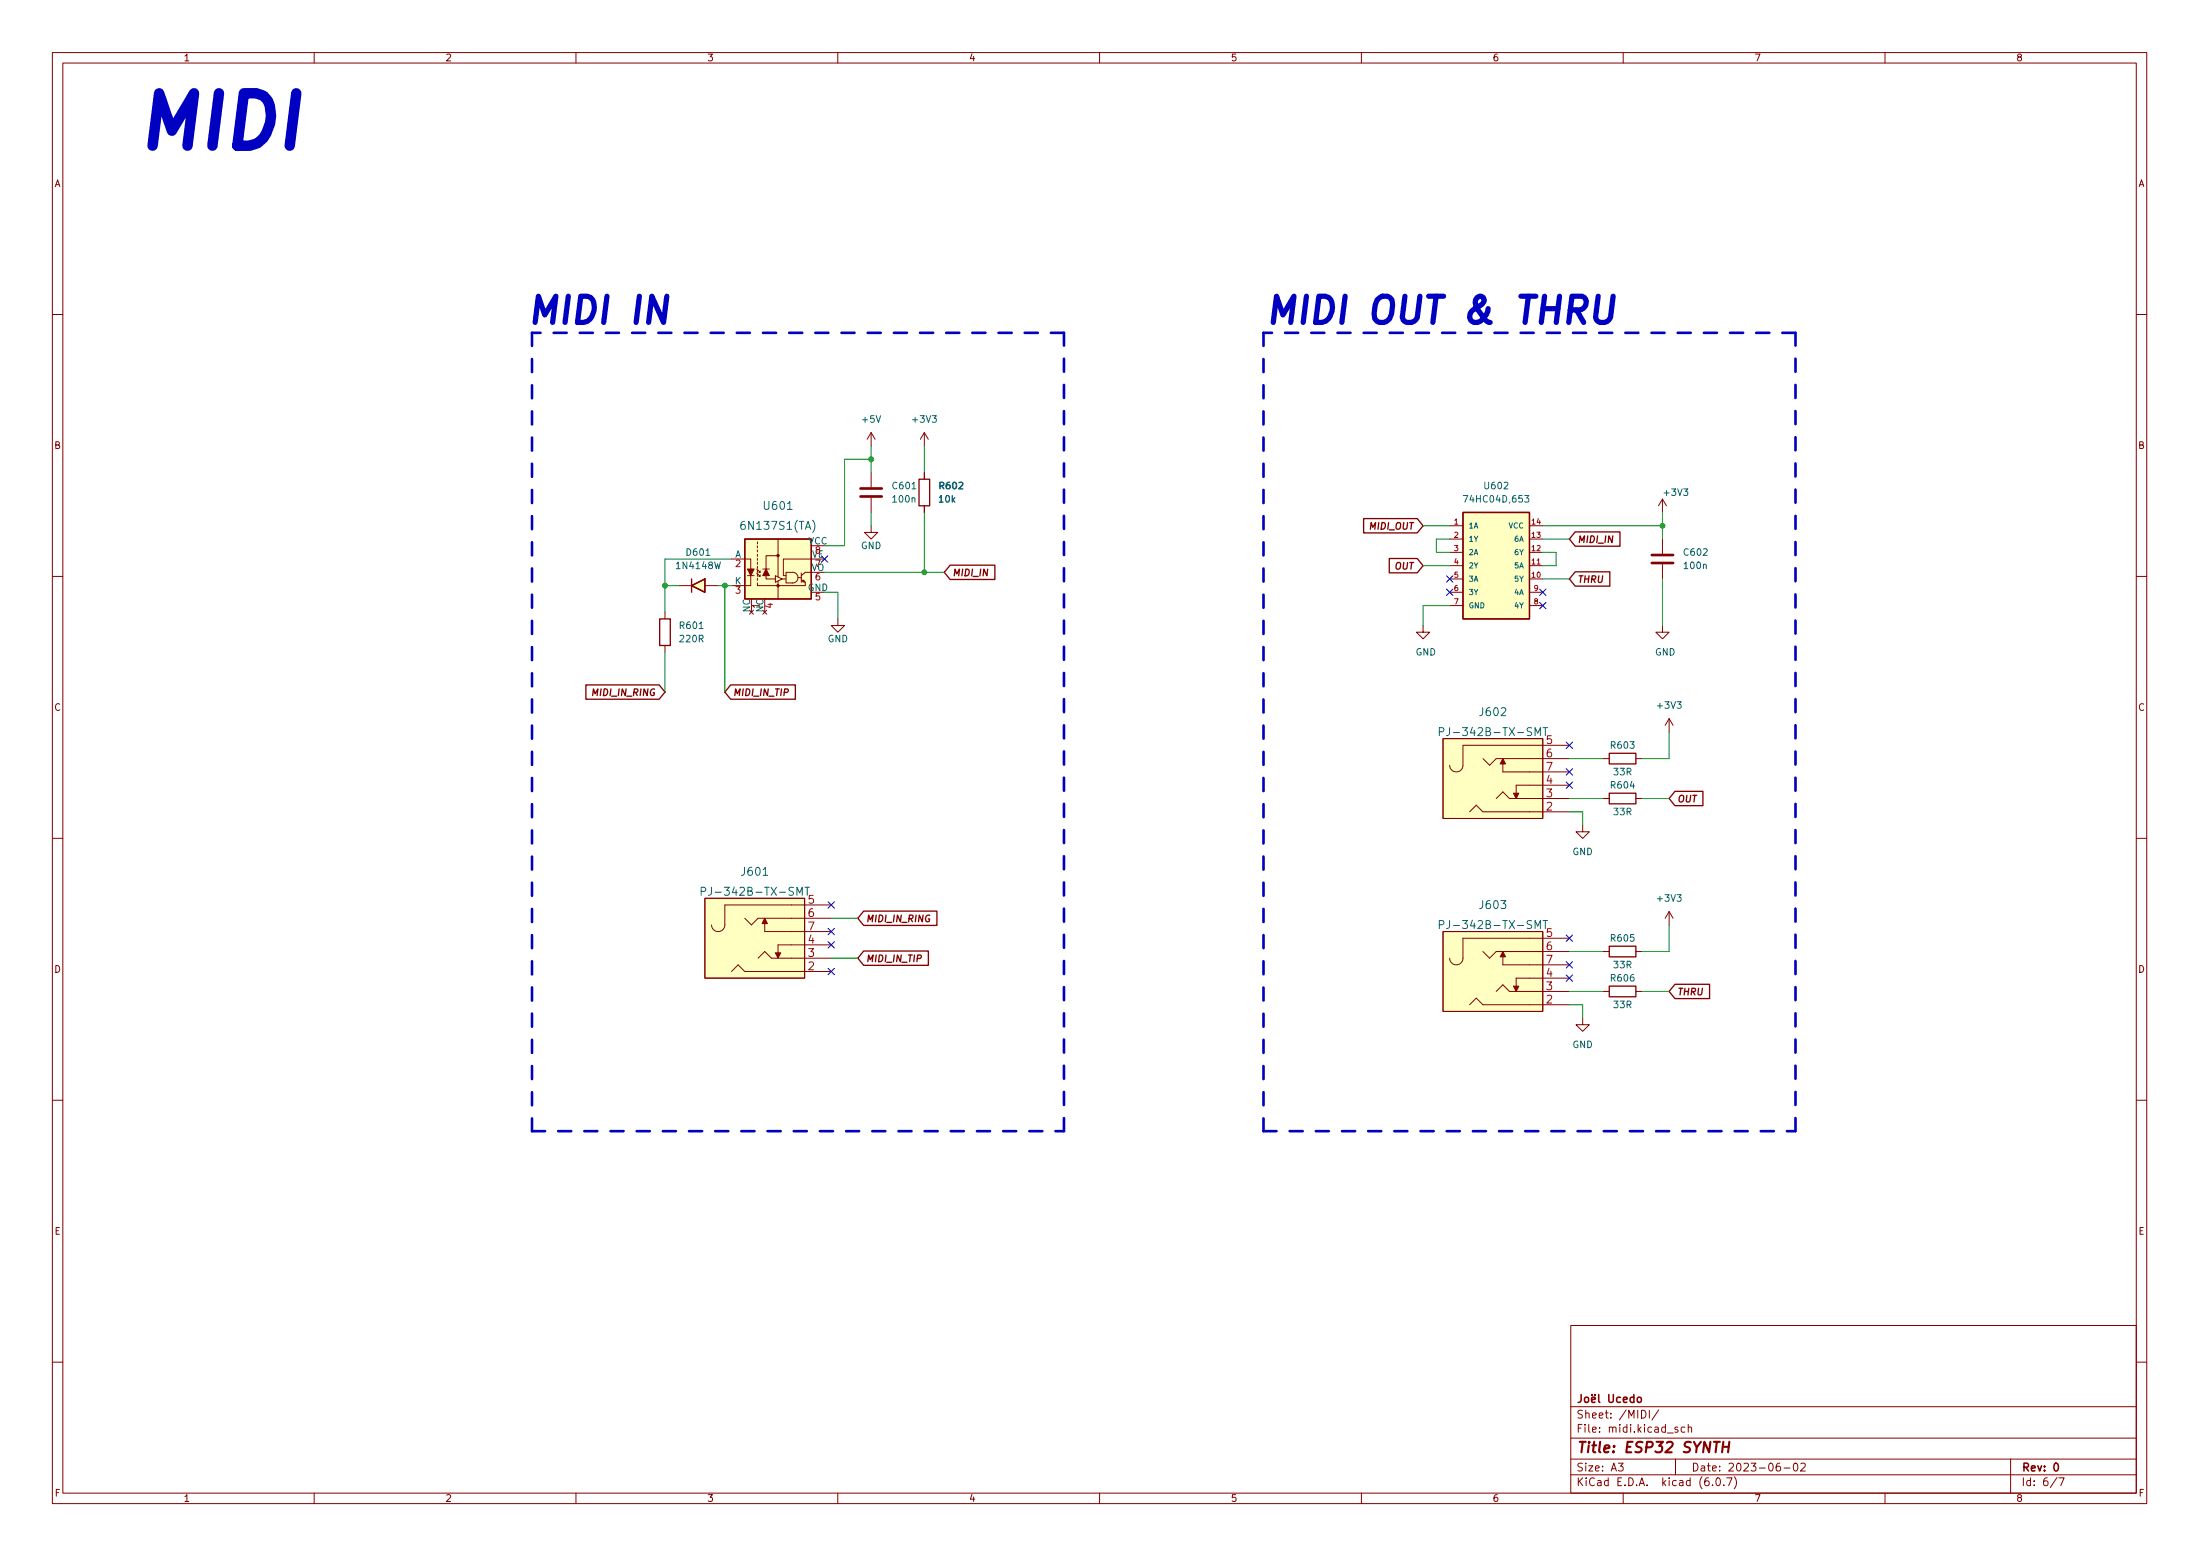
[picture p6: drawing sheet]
<svg xmlns="http://www.w3.org/2000/svg" width="420mm" height="297mm" viewBox="0 0 420 297" stroke-linecap="round" stroke-linejoin="round" font-family="sans-serif">
<g fill="none" stroke="#840000" stroke-width=".19">
<path d="M10 10h400v277h-400zM12 12h396v273h-396zM60 10v2M110 10v2M160 10v2M210 10v2M260 10v2M310 10v2M360 10v2M10 60h2M408 60h2M166.4 82.6v2.5"/>
<path d="M166.4 90.2v2.8M166.4 95v2.8M166.4 82.6l-.8 1.3M166.4 82.6l.7 1.3M176.5 82.6v2.5M176.5 90.2v1.3M176.5 96.6v1.2M176.5 82.6l-.7 1.3M176.5 82.6l.8 1.3M317.5 95.3l-.8 1.3M317.5 95.3v2.5M317.5 95.3l.8 1.3"/>
<path d="M10 110h2M127 116.9v1.2M129.5 111.8h2.6M134.6 111.8h2.6M139.7 106.7h3.7v1.9M142.7 109.9h1.3M143.4 109.9v1.9h-3.7M144.5 109.4l.7 .6v-.2M144.5 108.6l.7 .7v-.3M144.6 104.2v.4M144.7 105v.4M144.7 111.3v.5h9.1"/>
<path d="M144.7 105.8v.4M144.7 106.6v.4M144.7 107.4v.3M144.7 108.1v.4M144.7 108.9v.4M144.7 109.6v.4M144.7 110.4v.4M144.7 103.4v.4M144.9 110h.3M144.9 109.3h.3M145.7 108.6h1.2M146.3 109.9v.6h1.8"/>
<path d="M148.1 109.9l1.3 .6-1.3 .7zM148.6 106.1h-2.3v2.5M148.6 102.9v7.2M148.6 110.9v3.4M149.4 110.5h.7M150.1 109.3h1.3a1.02 1.02 0 0 1 1 1 1.02 1.02 0 0 1-1 1h-1.3zM152.4 110.3h.6M153 110.7l.8 .5M153 109.4v1.8M154.9 106.7h-5.3v3.2h.5M154.9 109.3h-1.1l-.8 .6M160 118.1v1.3h1.3l-1.3 1.3-1.3-1.3h1.3"/>
<path d="M166.4 100.4v1.2h1.2l-1.2 1.3-1.3-1.3h1.3M271.8 119.4v1.3h1.2l-1.2 1.3-1.3-1.3h1.3M276.9 110.5h2.5M276.9 100.4h2.5M276.9 108h2.5M276.9 105.4h2.5M276.9 102.9h2.5M276.9 113.1h2.5M276.9 115.6h2.5M292.1 110.5h2.5M292.1 100.4h2.5M292.1 108h2.5"/>
<path d="M292.1 105.4h2.5M292.1 102.9h2.5M292.1 113.1h2.5M292.1 115.6h2.5M317.5 119.4v1.3h1.3l-1.3 1.3-1.3-1.3h1.3M317.5 102.9v2.8M317.5 107.7v2.8M408 110h2M127 123.2v1.3M318.8 137.2v2.5M318.8 137.2l-.8 1.3M318.8 137.2l.7 1.3"/>
<path d="M275.6 141h19v15.2h-19zM280.7 155l1.2-1.3 1.3 1.3h16.5M283.2 144.8l1.3 1.3 1.2-1.3h14M285.7 152.4l1.3-1.2 1.3 1.2h11.4M287 145.8v1.6h12.7M299.7 142.3h-20.3v3.8a1.27 1.27 0 0 1-1.3 1.3 1.27 1.27 0 0 1-1.2-1.3M299.7 149.9h-10.1v1.5M302.3 157.5v1.3h1.2l-1.2 1.3-1.3-1.3h1.3M306.1 152.4h1.2M306.1 144.8h1.2M312.4 152.4h1.3M312.4 144.8h1.3"/>
<path d="M10 160h2M134.6 171.5h19.1v15.2h-19.1zM142.2 175.3l1.3 1.3 1.3-1.3h13.9M146 176.3v1.5h12.7M158.7 172.8h-20.3v3.8a1.27 1.27 0 0 1-1.2 1.2 1.27 1.27 0 0 1-1.3-1.2M275.6 177.8h19v15.3h-19zM299.7 179.1h-20.3v3.8a1.27 1.27 0 0 1-1.3 1.3 1.27 1.27 0 0 1-1.2-1.3M318.8 174l-.8 1.3M318.8 174v2.6M318.8 174l.7 1.3M408 160h2M139.7 185.5l1.3-1.3 1.2 1.3h16.5"/>
<path d="M144.8 182.9l1.2-1.3 1.3 1.3h11.4M158.7 180.4h-10.1v1.5M280.7 191.8l1.2-1.3 1.3 1.3h16.5M283.2 181.6l1.3 1.3 1.2-1.3h14M285.7 189.3l1.3-1.3 1.3 1.3h11.4M287 182.7v1.5h12.7M299.7 186.7h-10.1v1.6M302.3 194.3v1.3h1.2l-1.2 1.3-1.3-1.3h1.3M306.1 181.6h1.2M306.1 189.3h1.2M312.4 181.6h1.3M312.4 189.3h1.3"/>
<path d="M10 210h2M408 210h2M300 253h108v32h-108zM10 260h2M300 278.5h108M300 274.5h108M300 268.5h108M309.1 279.3h.9l-.5 .6 .4 .1v.7l-.2 .1-.6-.1M313.5 269.2a.76 .76 0 0 1 .9 .8 .76 .76 0 0 1-.9 .7zM315 269.2v1.5M316.8 269.1l-1.3 2M320 278.5v3"/>
<path d="M320.4 272.5l-.3-.1-.2 .2v.2l.5 .2v.3h-.5M321.8 272.5l-.4-.1-.3 .3 .1 .6h.6M322.4 272.6l.2-.2 .4 .1 .1 .9M322.4 271.9v1.5M339.9 279.3a.6 .6 0 0 0-.7 .7v.5l.2 .2 .4 .1 .2-.1 .1-.5-.2-.2-.4-.1-.3 .3M342.7 279.4l.2-.1a.8 .8 0 0 1 .5 .8 .8 .8 0 0 1-.5 .7 1 1 0 0 1-.2-1.4zM343.9 279.5l.6-.2 .2 .2 .1 .2-1 1.1h1M384 278.5v6.5M408 260h2M60 285v2M110 285v2M160 285v2"/>
<path d="M210 285v2M260 285v2M300 281.5h108M310 285v2M327.1 283.5v.1M327.9 282.2l.2-.1a.8 .8 0 0 1 .5 .8 .8 .8 0 0 1-.5 .7 1 1 0 0 1-.2-1.4zM329.2 283.5v.1M329.8 282.1h1l-.7 1.5M331.2 281.9a1.72 1.72 0 0 1 0 2.3M340.7 280.2h1.2M360 285v2M392.9 282l-1.3 2"/>
<path d="M393.2 282.1h1l-.6 1.5"/>
</g>
<g fill="none" stroke="#840000" stroke-width=".3">
<path d="M302 266.2v1.1a.48 .48 0 0 1-.6 .4M302.8 266.8l.3-.1 .3 .3v.4l-.3 .3-.3-.1-.2-.2zM304 267.2l.7-.1-.1-.3-.4-.1-.2 .2v.7h.6M304 266.2v.2M304.6 266.2v.2M305.3 266.2v1.3l.2 .2M307.3 266.2v1.2l.2 .3h.3l.3-.3v-1.2M309.5 266.8l-.5-.1-.2 .3 .1 .6h.6M310 267.2l.8-.1-.1-.3-.4-.1-.3 .2 .1 .7h.6M312 266.8l-.4-.1-.3 .3 .2 .6h.5M312 266.2v1.5M312.8 266.8l.4-.1 .3 .3v.4l-.3 .3-.4-.1-.1-.2z"/>
<path d="M392.4 279.5l.2-.2a.8 .8 0 0 1 .5 .8 .8 .8 0 0 1-.5 .7l-.2-.1-.1-.5z"/>
</g>
<path d="M329 276.2h1.2M329.1 275.2l-.2 2M330.3 275.2l-.3 2" fill="none" stroke="#840000" stroke-width=".4"/>
<g fill="#ffffc2" stroke="#ffffc2" stroke-width=".19">
<path d="M142.2 102.9h12.7v11.4h-12.7z"/>
<path d="M275.6 141h19v15.2h-19z"/>
<path d="M132.1 111.8l2.5-1.3v2.6z"/>
<path d="M134.6 171.5h19.1v15.2h-19.1z"/>
<path d="M279.4 97.8h12.7v20.3h-12.7z"/>
<path d="M275.6 177.8h19v15.3h-19z"/>
</g>
<g fill="none" stroke="#840000" stroke-width=".25">
<path d="M175.5 91.5h2v5.1h-2zM260.4 99h10.3l1.1 1.4-1.1 1.3h-10.3zM279.4 97.8h12.7v20.3h-12.7zM126 118.1h2v5.1h-2zM132.1 111.8l2.5-1.3v2.6zM132.1 110.5v2.6M142.2 102.9h12.7v11.4h-12.7zM181.5 107.9h8.5v2.7h-8.5l-1.2-1.3zM265.3 106.6h5.4l1.1 1.4-1.1 1.4h-5.4zM300.8 109.2h6.6v2.7h-6.6l-1.1-1.4zM300.8 101.5h8.6v2.8h-8.6l-1.1-1.4zM111.9 130.8h14l1.1 1.3-1.1 1.4h-14z"/>
<path d="M139.5 130.8h12.4v2.7h-12.4l-1.1-1.4zM307.3 151.4h5.1v2.1h-5.1zM307.3 143.8h5.1v2h-5.1zM319.9 151.1h5.3v2.7h-5.3l-1.1-1.4zM164.9 173.9h14v2.8h-14l-1.1-1.4zM164.9 181.6h12.4v2.7h-12.4l-1.1-1.4zM307.3 180.6h5.1v2.1h-5.1zM307.3 188.3h5.1v2h-5.1zM319.9 187.9h6.6v2.7h-6.6l-1.1-1.3z"/>
</g>
<g fill="#840000" stroke="#840000" stroke-width=".19">
<path d="M142.7 108.6h1.3l-.6 1.3z"/>
<path d="M146.3 108.6l.6 1.3h-1.2z"/>
<path d="M153.5 110.7l.2 .4h-.4z"/>
<path d="M287 144.8l.5 1h-1z"/>
<path d="M289.1 151.4h1l-.5 1z"/>
<path d="M146 175.3l.6 1h-1.1z"/>
<path d="M148.1 181.9h1l-.5 1z"/>
<path d="M287 181.6l.5 1.1h-1z"/>
<path d="M289.1 188.3h1l-.5 1z"/>
<circle cx="148.6" cy="111.8" r=".23"/>
<circle cx="148.6" cy="106.1" r=".23"/>
</g>
<g fill="none" stroke="#006464" stroke-width=".19">
<path d="M155.2 99.3a1.75 1.75 0 0 1 0 2.3M279.5 94.6h.8l-.5 1.3M291.2 94.6h.8l-.4 .5 .3 .1v.5l-.2 .2-.5-.2M274.9 139.7l.7-.1 .2-.2-.1-.4-.2-.1h-.6v1.5M294.7 138.9h.9M295.1 138.9v1.5M293.2 140.4v-1.5l.5 1.1 .5-1.1v1.5M133.9 170.2l.7-.1 .2-.2-.1-.4-.2-.1h-.6v1.5M152.2 170.9v-1.5l.5 1.1 .5-1.1v1.5M153.7 169.4h.9M154.2 169.4v1.5M274.9 176.5h.7l.2-.3-.1-.3-.2-.2h-.6v1.6"/>
<path d="M293.2 177.3v-1.6l.5 1.1 .5-1.1v1.6M294.7 175.7h.9M295.1 175.7v1.6"/>
</g>
<path d="M164.3 94.8h4.1M164.3 93.3h4.1M315.5 107.5h4M315.5 106h4" fill="none" stroke="#840000" stroke-width=".51"/>
<path d="M127.3 56.5l-.6 5-2.2-5-.6 5M305.2 56.5l-.5 4.1 .4 .7a1.65 1.65 0 0 0 2.5-.7l.5-4.1" fill="none" stroke="#0000c2" stroke-width="1"/>
<path d="M101.6 63.5v152.4M203.2 63.5h-101.6M241.3 63.5v152.4M342.9 63.5h-101.6M101.6 215.9h101.6M203.2 215.9v-152.4M241.3 215.9h101.6M342.9 215.9v-152.4" fill="none" stroke="#0000c2" stroke-width=".5" stroke-dasharray="2.5 2.5"/>
<g fill="none" stroke="#009600" stroke-width=".19">
<path d="M166.4 85.1v5.1M166.4 97.8v2.6M166.4 87.7h-5.1v16.5h-3.8M176.5 85.1v5.1M176.5 97.8v11.5M317.5 97.8v5.1M127 111.8h2.5M137.2 111.8h2.5M138.4 111.8v20.3M139.7 106.7h-12.7v10.2M157.5 109.3h22.8M157.5 113.1h2.5v5"/>
<path d="M271.8 100.4h5.1M271.8 108h5.1M276.9 102.9h-2.6v2.5h2.6M276.9 115.6h-5.1v3.8M294.6 102.9h5.1M294.6 100.4h22.9M294.6 105.4h2.6v2.6h-2.6M294.6 110.5h5.1M317.5 110.5v8.9M127 124.5v7.6M318.8 139.7v5.1h-5.1M299.7 152.4h6.4"/>
<path d="M299.7 144.8h6.4M299.7 155h2.6v2.5M313.7 152.4h5.1M158.7 175.3h5.1M318.8 176.6v5h-5.1M158.7 182.9h5.1M299.7 191.8h2.6v2.5M299.7 189.3h6.4M299.7 181.6h6.4M313.7 189.3h5.1"/>
</g>
<g fill="none" stroke="#000084" stroke-width=".19">
<path d="M156.9 106.1l1.2 1.2M158.1 106.1l-1.2 1.2M276.3 109.9l1.2 1.2M276.3 112.5l1.2 1.2M277.5 109.9l-1.2 1.2M277.5 112.5l-1.2 1.2M294 112.5l1.2 1.2M294 115l1.2 1.2M295.2 112.5l-1.2 1.2M295.2 115l-1.2 1.2M299.1 149.3l1.2 1.2M299.1 141.7l1.2 1.2"/>
<path d="M299.1 146.7l1.2 1.3M300.3 149.3l-1.2 1.2M300.3 141.7l-1.2 1.2M300.3 146.7l-1.2 1.3M158.1 179.8l1.3 1.2M158.1 177.2l1.3 1.2M158.1 172.1l1.3 1.3M159.4 179.8l-1.3 1.2M159.4 177.2l-1.3 1.2M159.4 172.1l-1.3 1.3M299.1 178.5l1.2 1.2M300.3 178.5l-1.2 1.2"/>
<path d="M158.1 184.8l1.3 1.3M159.4 184.8l-1.3 1.3M299.1 183.6l1.2 1.2M299.1 186.1l1.2 1.2M300.3 183.6l-1.2 1.2M300.3 186.1l-1.2 1.2"/>
</g>
<g fill="#009600" stroke="#009600" stroke-width=".19">
<circle cx="127" cy="111.8" r=".46"/>
<circle cx="166.4" cy="87.7" r=".46"/>
<circle cx="317.5" cy="100.4" r=".46"/>
<circle cx="176.5" cy="109.3" r=".46"/>
<circle cx="138.4" cy="111.8" r=".46"/>
</g>
<text font-size="13.9" fill="#0000c2" x="25.4" y="28.3">MIDI</text>
<g font-size="7" fill="#0000c2">
<text x="100.3" y="61.8">MIDI IN</text>
<text x="241.3" y="61.8">MIDI OUT &amp; THRU</text>
</g>
<text font-size="2.8" fill="#840000" x="301" y="277.3">Title: ESP32 SYNTH</text>
<g font-size="2.1" fill="#006464">
<text x="142" y="101.1">6N137S1(TA)</text>
<text x="146.1" y="97.3">U601</text>
<text x="282.8" y="136.7">J602</text>
<text x="276.6" y="140.5">PJ-342B-TX-SMT</text>
<text x="141.8" y="167.2">J601</text>
<text x="135.7" y="171">PJ-342B-TX-SMT</text>
<text x="282.8" y="173.5">J603</text>
<text x="276.6" y="177.3">PJ-342B-TX-SMT</text>
</g>
<g font-size="2.1" fill="#a90000">
<text x="295.3" y="142">5</text>
<text x="295.3" y="149.6">4</text>
<text x="295.3" y="144.6">6</text>
<text x="295.3" y="147.1">7</text>
<text x="295.3" y="154.7">2</text>
<text x="295.3" y="152.2">3</text>
<text x="154.4" y="172.5">5</text>
<text x="154.4" y="175">6</text>
<text x="154.4" y="177.6">7</text>
<text x="295.3" y="178.9">5</text>
<text x="154.4" y="185.2">2</text>
<text x="154.4" y="182.7">3</text>
<text x="154.4" y="180.1">4</text>
<text x="295.3" y="181.4">6</text>
<text x="295.3" y="183.9">7</text>
<text x="295.3" y="191.6">2</text>
<text x="295.3" y="189">3</text>
<text x="295.3" y="186.5">4</text>
</g>
<g font-size="2.1" fill="#840000">
<text x="301" y="273.5">File: midi.kicad_sch</text>
<text x="301" y="270.8">Sheet: /MIDI/</text>
<text x="301" y="280.9">Size: A3</text>
<text x="323" y="280.9">Date: 2023-06-02</text>
<text x="386" y="280.9">Rev: 0</text>
<text x="301" y="283.7">KiCad E.D.A. kicad (6.0.7)</text>
<text x="386" y="283.7">Id: 6/7</text>
</g>
<g font-size="1.8" fill="#840000">
<text x="35" y="11.7">1</text>
<text x="85" y="11.7">2</text>
<text x="135" y="11.7">3</text>
<text x="185" y="11.7">4</text>
<text x="235" y="11.7">5</text>
<text x="285" y="11.7">6</text>
<text x="335" y="11.7">7</text>
<text x="385" y="11.7">8</text>
<text x="10.3" y="35.7">A</text>
<text x="408.3" y="35.7">A</text>
<text x="10.3" y="85.7">B</text>
<text x="408.3" y="85.7">B</text>
<text x="261.9" y="101.1">MIDI_OUT</text>
<text x="301.2" y="103.6">MIDI_IN</text>
<text x="181.8" y="110">MIDI_IN</text>
<text x="266.6" y="108.7">OUT</text>
<text x="301.2" y="111.3">THRU</text>
<text x="10.3" y="135.7">C</text>
<text x="113.7" y="132.8">MIDI_IN_RING</text>
<text x="139.9" y="132.8">MIDI_IN_TIP</text>
<text x="408.3" y="135.7">C</text>
<text x="320.2" y="153.2">OUT</text>
<text x="165.3" y="176">MIDI_IN_RING</text>
<text x="10.3" y="185.7">D</text>
<text x="165.3" y="183.6">MIDI_IN_TIP</text>
<text x="408.3" y="185.7">D</text>
<text x="320.2" y="190">THRU</text>
<text x="10.4" y="235.7">E</text>
<text x="408.4" y="235.7">E</text>
<text x="10.4" y="285.7">F</text>
<text x="35" y="286.7">1</text>
<text x="85" y="286.7">2</text>
<text x="135" y="286.7">3</text>
<text x="185" y="286.7">4</text>
<text x="235" y="286.7">5</text>
<text x="285" y="286.7">6</text>
<text x="335" y="286.7">7</text>
<text x="385" y="286.7">8</text>
<text x="408.4" y="285.7">F</text>
</g>
<g font-size="1.8" fill="#006464">
<text x="164.8" y="80.7">+5V</text>
<text x="174.4" y="80.7">+3V3</text>
<text x="170.6" y="93.4">C601</text>
<text x="170.6" y="95.9">100n</text>
<text x="179.4" y="95.9">10k</text>
<text x="179.5" y="93.4">R602</text>
<text x="280.1" y="95.9">74HC04D,653</text>
<text x="283.6" y="93.4">U602</text>
<text x="317.9" y="94.7">+3V3</text>
<text x="131.2" y="106.1">D601</text>
<text x="140.3" y="106.5">A</text>
<text x="154.3" y="103.9">VCC</text>
<text x="155" y="106.5">VE</text>
<text x="164.4" y="104.8">GND</text>
<text x="321.7" y="106.1">C602</text>
<text x="129.4" y="108.6">1N4148W</text>
<text x="140.3" y="111.5">K</text>
<text x="154.2" y="112.8">GND</text>
<text x="154.9" y="109">VO</text>
<text x="321.8" y="108.6">100n</text>
<text x="143.3" y="116.9" transform="rotate(-90 143.3 116.9)">NC</text>
<text x="145.8" y="116.9" transform="rotate(-90 145.8 116.9)">NC</text>
<text x="130" y="120.1">R601</text>
<text x="130" y="122.6">220R</text>
<text x="158.1" y="122.6">GND</text>
<text x="270.3" y="125.1">GND</text>
<text x="316.1" y="125.1">GND</text>
<text x="316.7" y="135.3">+3V3</text>
<text x="307.8" y="142.9">R603</text>
<text x="308.3" y="148">33R</text>
<text x="307.8" y="150.5">R604</text>
<text x="308.3" y="155.6">33R</text>
<text x="300.3" y="163.2">GND</text>
<text x="316.7" y="172.1">+3V3</text>
<text x="307.8" y="179.7">R605</text>
<text x="308.3" y="184.8">33R</text>
<text x="307.8" y="187.4">R606</text>
<text x="308.3" y="192.4">33R</text>
<text x="300.3" y="200.1">GND</text>
</g>
<g font-size="1.8" fill="#a90000">
<text x="155.7" y="105.7">8</text>
<text x="140.5" y="108.2">2</text>
<text x="140.5" y="113.3">3</text>
<text x="155.7" y="110.8">6</text>
<text x="155.7" y="108.2">7</text>
<text x="145" y="116.1" transform="rotate(-90 145 116.1)">1</text>
<text x="147.6" y="116.1" transform="rotate(-90 147.6 116.1)">4</text>
<text x="155.7" y="114.6">5</text>
</g>
<g font-size="1.4" fill="#a90000">
<text x="277.7" y="100.1">1</text>
<text x="292.6" y="100.1">14</text>
<text x="277.7" y="102.7">2</text>
<text x="277.7" y="105.2">3</text>
<text x="277.7" y="107.7">4</text>
<text x="292.6" y="107.7">11</text>
<text x="292.6" y="105.2">12</text>
<text x="292.6" y="102.7">13</text>
<text x="277.7" y="110.3">5</text>
<text x="277.7" y="112.8">6</text>
<text x="292.6" y="110.3">10</text>
<text x="293" y="112.8">9</text>
<text x="277.7" y="115.4">7</text>
<text x="293" y="115.4">8</text>
</g>
<g font-size="1.4" fill="#006464">
<text x="280.4" y="100.9">1A</text>
<text x="288.1" y="100.9">VCC</text>
<text x="280.4" y="103.4">1Y</text>
<text x="280.4" y="106">2A</text>
<text x="289.3" y="103.4">6A</text>
<text x="289.4" y="106">6Y</text>
<text x="280.4" y="108.5">2Y</text>
<text x="280.4" y="111">3A</text>
<text x="280.4" y="113.6">3Y</text>
<text x="289.3" y="108.5">5A</text>
<text x="289.3" y="113.6">4A</text>
<text x="289.4" y="111">5Y</text>
<text x="280.4" y="116.1">GND</text>
<text x="289.4" y="116.1">4Y</text>
</g>
</svg>
